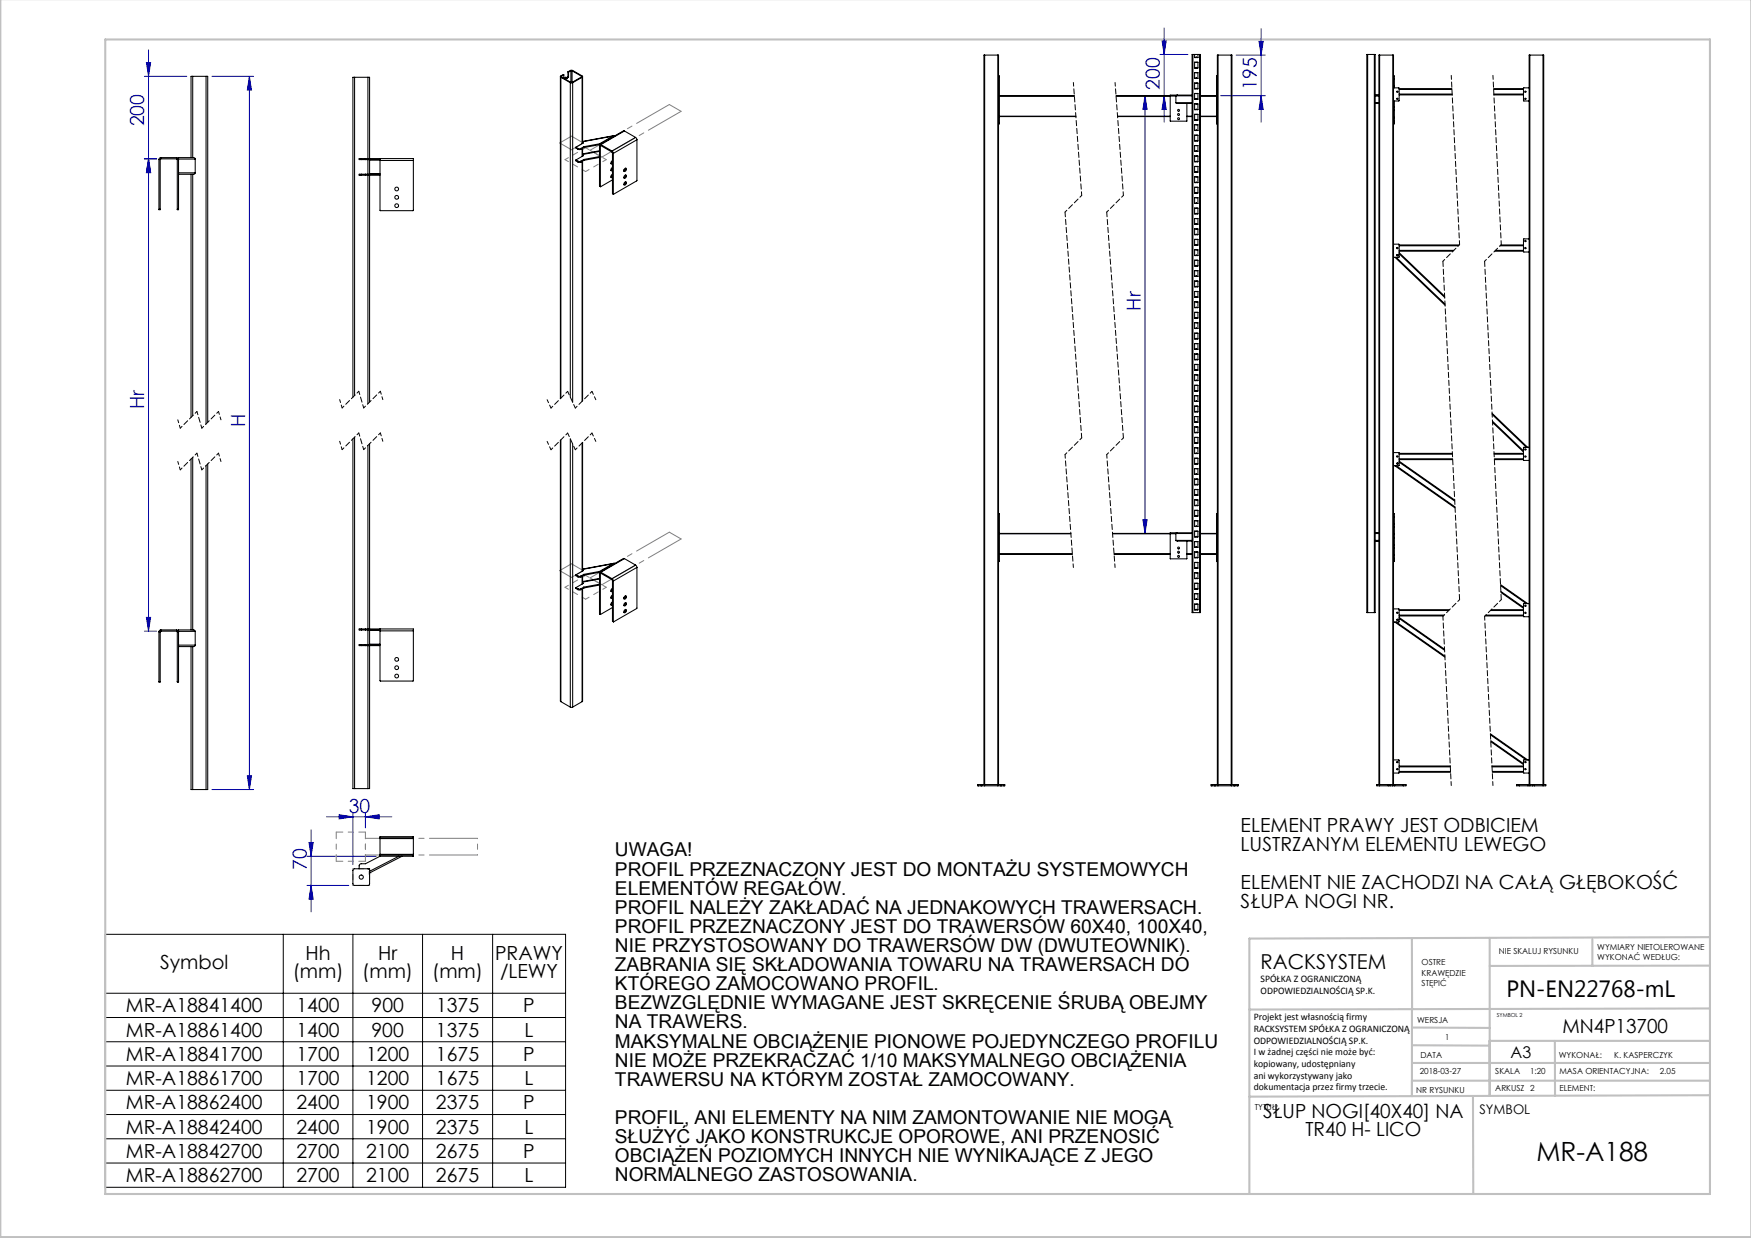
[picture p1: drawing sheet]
<svg xmlns="http://www.w3.org/2000/svg" width="420mm" height="297mm" viewBox="0 0 420 297" stroke-linecap="round" stroke-linejoin="round" font-family="sans-serif">
<path d="M88.3 209.1l.7 .7M88.3 209.8l.7-.7M88.6 209.9v-1M89.1 209.4h-1" fill="none" stroke="#c0c0c0" stroke-width=".24" stroke-dasharray="1.3 .6" stroke-dashoffset=".5" stroke-linecap="butt"/>
<g fill="none" stroke="#00f" stroke-width=".24">
<path d="M34.6 18.3h10.2M35.1 15h1l-.5 3.3zM35.6 12v139.4M50.8 18.3h10M59.8 18.3v171.1M59.8 18.3l.5 3.3h-1zM278.2 13.1h6.7M278.7 9.8h1l-.5 3.3zM279.2 6.7v22.6M296.5 13.2h7M302 9.9h1l-.5 3.3zM302.5 6.9v22.4"/>
<path d="M34.6 38.1h3M35.6 38.1l.5 3.3h-1zM274.6 23l.6 3.3h-1.1zM274.6 23v105M279.2 23l.5 3.3h-1zM292.8 23h10.7M302.5 23l.5 3.3h-1zM274.1 124.7h1.1l-.6 3.3zM34.6 151.4h3M35.1 148.1h1l-.5 3.3zM50.8 189.4h10M59.3 186.1h1l-.5 3.3z"/>
<path d="M74.6 199.1v19.7M78.3 196h15.7M81.3 195.5l3.4 .5-3.4 .5zM84.7 195v12.4M87.7 196l3.3-.5v1zM87.7 195v3.6M73.6 205.4h16.7M73.6 212.4h10M74.1 202.1h1l-.5 3.3zM74.6 212.4l.5 3.3h-1z"/>
</g>
<g fill="none" stroke="#000" stroke-width=".24">
<path d="M25.2 224.1h110.5v60.7h-110.5zM25.2 238.3h110.5M67.9 224.1v60.7M84.6 224.1v60.7M101.4 224.1v60.7M118.2 224.1v60.7M25.2 244.1h110.5M25.2 249.9h110.5M25.2 255.7h110.5M25.2 261.6h110.5M25.2 267.4h110.5M25.2 273.2h110.5"/>
<path d="M25.2 279h110.5"/>
</g>
<g fill="none" stroke="#000" stroke-width=".24" stroke-dasharray="1.3 .6" stroke-dashoffset=".5">
<path d="M82.1 97.9l-.6-2M87.2 97.9l-1.1-4M91.8 95.9l-.6-2M132.2 97.9l-1-2M142.9 95.9l-.9-2M43.2 112.7l-.6-2M43.2 102.7l-.6-2M48.4 112.7l-1.2-4M48.4 102.7l-1.2-4M53 110.7l-.6-2M53 100.7l-.6-2M82.1 107.9l-.6-2"/>
<path d="M87.2 107.9l-1.1-4M91.8 105.9l-.6-2M132.2 107.9l-1-2M142.9 105.9l-.9-2"/>
</g>
<g fill="none" stroke="#000" stroke-width=".24" stroke-dasharray="1.3 .6" stroke-dashoffset=".7">
<path d="M259.5 46.9l-4 4M269.5 46.9l-4 4M350.1 58.7l-4 4M360.1 58.7l-4 4M47.2 98.7l-4 4M52.4 98.7l-4 4M86.1 93.9l-4 4M91.2 93.9l-4 4M136.2 93.9l-4 4M142 93.9l-4 4M47.2 108.7l-4 4M52.4 108.7l-4 4"/>
<path d="M86.1 103.9l-4 4M91.2 103.9l-4 4M136.2 103.9l-4 4M142 103.9l-4 4M259.5 105.1l-4 4M269.5 105.1l-4 4M350.1 143.9l-4 4M360.1 143.9l-4 4"/>
</g>
<path d="M348.1 18.1l2 40.6M358.1 18.1l2 40.6M138 97.9l-1.8-4M138 107.9l-1.8-4M346.1 147.9l2 40.5M356.1 147.9l2 40.5" fill="none" stroke="#000" stroke-width=".24" stroke-dasharray="1.3 .6" stroke-dashoffset=".3"/>
<path d="M257.5 19.8l2 27.1M267.5 19.8l2 27.1M255.5 109.1l2 27M265.5 109.1l2 27" fill="none" stroke="#000" stroke-width=".24" stroke-dasharray="1.3 .6" stroke-dashoffset=".4"/>
<path d="M255.5 50.9l4 54.2M265.5 50.9l4 54.2" fill="none" stroke="#000" stroke-width=".24" stroke-dasharray="1.3 .6" stroke-dashoffset=".1"/>
<path d="M346.1 62.7l4 81.2M356.1 62.7l4 81.2" fill="none" stroke="#000" stroke-width=".24" stroke-dasharray="1.3 .6"/>
<path d="M134.2 34.3l2.9-1.6M134.2 34.3l2.9 1.6M137.1 35.9l2.8-1.6M137.1 32.7l2.8 1.6M141.5 36.1l2.9 1.6M160.5 25.1l2.9 1.6M134.2 136.9l2.9-1.6M134.2 136.9l2.9 1.6M137.1 138.5l2.8-1.6M137.1 135.3l2.8 1.6M141.5 138.6l2.9 1.7M160.5 127.7l2.9 1.6" fill="none" stroke="#808080" stroke-width=".24" stroke-dasharray="15.2 1.3 1.3 1.3"/>
<path d="M135.5 38.3l5-2.9M135.5 38.3l5 2.9M140.5 35.4l4.9 2.9M140.5 41.2l4.9-2.9M140.5 138l4.9 2.9M135.5 140.9l5-2.9M135.5 140.9l5 2.8M140.5 143.7l4.9-2.8" fill="none" stroke="#808080" stroke-width=".24" stroke-dasharray="15.2 1.3 1.3 1.3" stroke-dashoffset="14.3"/>
<path d="M141.5 36.1l19-11M144.4 37.7l19-11M141.5 138.6l19-10.9M144.4 140.3l19-11" fill="none" stroke="#808080" stroke-width=".24" stroke-dasharray="15.2 1.3 1.3 1.3" stroke-dashoffset="6.2"/>
<g fill="none" stroke="#c0c0c0" stroke-width=".5">
<path d="M.1 -.1v296.9h419.9M25.2 9.5h385v276.9h-385zM338.7 225.2v37.8M357.3 225v37.9v-13.2M382 225.4v6.3M410.1 224.8l-110.4 .4v61.2M410.1 231.7h-52.8M338.7 259.3h71.5M338.7 255h71.5M338.7 250.8l18.6 .1M338.7 246.5l18.6 .1M357.3 249.7h52.9"/>
<path d="M373 249.7v13.2M410.1 241.9l-110.4 .3M353.3 262.9l.1 23.5M410.2 262.7l-110.5 .4"/>
</g>
<path d="M84.7 212.4h4M84.7 212.4v-4M84.7 208.4h4M87.7 205.1v-4M88.6 212.4v-4M114.5 205.1v-4" fill="none" stroke="#808080" stroke-width=".24" stroke-dasharray="15.2 1.3 1.3 1.3" stroke-dashoffset="15.1"/>
<path d="M80.7 199.6h7M80.7 206.6h7M80.7 206.6v-7M87.7 206.6v-7" fill="none" stroke="#808080" stroke-width=".24" stroke-dasharray="15.2 1.3 1.3 1.3" stroke-dashoffset="13.6"/>
<path d="M87.7 205.1h26.8M87.7 201.1h26.8" fill="none" stroke="#808080" stroke-width=".24" stroke-dasharray="15.2 1.3 1.3 1.3" stroke-dashoffset="3.7"/>
<g fill="#00f">
<path d="M81.3 195.5l3.4 .5-3.4 .5zM87.7 196l3.3-.5v1z"/>
<path d="M35.6 38.1l.5 3.3h-1zM35.1 15h1l-.5 3.3zM279.2 23l.5 3.3h-1zM278.7 9.8h1l-.5 3.3z"/>
<path d="M35.1 148.1h1l-.5 3.3zM35.6 38.1l.5 3.3h-1z"/>
<path d="M74.1 202.1h1l-.5 3.3zM74.6 212.4l.5 3.3h-1zM59.8 18.3l.5 3.3h-1zM59.3 186.1h1l-.5 3.3zM302 9.9h1l-.5 3.3zM302.5 23l.5 3.3h-1zM274.6 23l.6 3.3h-1.1zM274.1 124.7h1.1l-.6 3.3z"/>
</g>
<g fill="none" stroke="#000" stroke-width=".25">
<path d="M46.2 18.3h-.4v19.5M46.2 18.3h3.2M46.2 18.3v19.5M49.4 18.3h.4v83M49.4 18.3v83.4M85 18.5h-.4v76.8M85 18.5v76.4M85 18.5h3.2M88.2 18.5h.4v19.5M88.2 18.5v19.5M134.4 18.4v77.2M134.5 18.5l2.3 1.3"/>
<path d="M134.5 18.5v77M134.7 18.3v.2M134.7 18.5l2.2 1.3M135.2 18l-.1-.1-.6 .3v.3M135.2 18l-.5 .3M135.2 18v.8M135.5 18.9h.1M135.6 18.7l-.1 .2M135.6 18.7l.1 .1M135.6 18.7h.1M135.6 19h.1M135.7 18.8l-.1 .2"/>
<path d="M135.7 18.8h.1M135.9 18.6l-.2-.1-.1 .2M135.9 18.7l-.2 .1M135.9 18.7h.1M136.2 18.5l.1 .1M136.2 18.5l-.3 .1M136.2 17.2l.7-.3h.4l2.4 1.3-.1 .3M136.2 18.4v.1M136.2 17.2l.2 .1M136.2 18.4l.2 .1M136.2 17.2v1.2M136.3 18.6l-.3 .1"/>
<path d="M136.4 18.5l-.1 .1M136.4 17.3v1.2M136.8 19.8h.6M136.8 19.8v75.5M136.9 19.8h.3M136.9 17h.3M136.9 17l-.5 .3M136.9 17v2.8M137.2 17l2.3 1.3M137.2 17v2.8M137.4 19.8v76.7M139.5 18.3v.2"/>
<path d="M139.5 18.5l-2.3 1.3M139.6 18.5l-2.2 1.3M139.6 18.5v16M139.7 18.4v16M236.2 13.2h-.2v175M236.2 13.2h3.1M236.2 13.2v175M239.3 13.2h.2v175M239.3 13.2v175M239.5 18.2h.2v.2M239.5 18.4h.2M239.7 18.4v11.2"/>
<path d="M286.1 13.1h-.2v133.9h.2M286.1 13.1v133.9M286.1 13.1h1.6M286.5 13.1v.7l.4-.1M286.9 13.7h.1M286.9 18.7h.1M286.9 18.7l-.4 .1v-1.4h.8v1.4l-.3-.1M286.9 16.2h.1M286.9 16.2l-.4 .1v-1.4h.8v1.4l-.3-.1M287 13.7h.1M287 16.2h.1M287 18.7h.1"/>
<path d="M287.3 13.1v.7l-.3-.1M287.7 13.1h.2v133.9h-.2M287.7 13.1v133.9M291.8 18.4v11.2M291.8 18.4h.2M292 18.2h-.2v.2M292.2 13.2h-.2v175M292.2 13.2l-.1 175.3M292.2 13.2h3.1M295.3 13.2h.2v175M295.3 13.2v175.3M328 13.1h-.2v133.9h.2"/>
<path d="M328 13.1h1.7M328 13.1v133.9M329.7 13.1h.2v133.9h-.2M329.7 13.1v133.9M330.9 13.2h-.1v175M330.9 13.2h3.2M330.9 13.2v175M334.1 13.2h.2v175M334.1 13.2v175.3M334.3 18.2h.2v2.9M334.3 19h.2h-.2M367 13.2h-.2v175"/>
<path d="M367 13.2h3.1M367 13.2v175M370.1 13.2h.2v175M370.1 13.2v175.3M38.1 38.3h.3M38.1 38.3v11.9M38.4 38.3v11.9M38.6 37.8l-.3 .1-.2 .4M38.6 38.1l-.2 .2M38.6 37.8v.3M38.6 37.8h3.8M38.6 38.1h3.8"/>
<path d="M42.4 37.8l.4 .3v.2h-.3M42.4 38.1l.1 .2M42.4 37.8v.3M42.5 38.3v11.9M42.8 38.2h4M42.8 37.8l-.1 .2M42.8 37.8h3.7l.3 .4M42.8 37.8v.4M42.8 38.2v12M46.8 38.2v3.3M86.7 38h12.5v.5M86.7 38h-.6v.3h.6"/>
<path d="M86.7 38.3h4.5M86.7 38v.3M87.6 38v.3M88.2 38.3v3.5M88.6 38.3v3.5M88.6 38.4h2.6M91.2 38.5v12h7.9l.1-12M91.2 38v.5M91.2 38.5h8M138.1 35.3l.5 .3M138.1 35.3v.2l.5 .3M138.1 38.4v.2l.5 .3"/>
<path d="M138.1 38.4l.5 .3M138.6 35.6h.7M138.6 35.8h.7M138.6 38.7h.7M138.6 38.9h.7M138.6 35.6v.2M138.6 38.7v.2M139.3 35.6v.2M139.3 38.7v.2M139.6 35.6v1.9M139.6 38.7v57.6M139.7 35.6v1.9"/>
<path d="M139.7 38.6v57.5M139.7 34.2l.2 .1-1.8 1M139.7 37.3l.2 .1-1.8 1M140 35.2l-.7 .4M140 35.2v.2M140 38.3v.2M140 35.4l-.7 .4M140 38.3l-.7 .4M140 38.5l-.7 .4M143.8 34.9l.2 .1M143.8 34.5v.2M143.8 34.9v9.7"/>
<path d="M143.8 34.5l-3.8 .7M143.8 34.7l-3.8 .7M143.8 37.6l-3.8 .7M143.8 37.8l-3.8 .7M143.8 36.2l-4.1 .7M143.8 36.3l-4.1 .8M144 35v9.8l2.9-1.6M144.1 34.7h-.2l-.1 .2M144.1 34.9l-.1 .1M144.1 34.7l2.7 1.5M144.1 34.9l2.7 1.6M144.1 34.7v.2"/>
<path d="M146.8 36.2l.3 .6M146.8 36.5l.1 .2M146.8 36.2v.3M146.9 38.6l-.2 .1a.32 .32 0 0 0-.2 .4 .32 .32 0 0 0 .4 .2M146.9 38.8l-.4 .4M146.9 36.7l.2 .1M146.9 36.7v9.7M147 32.9h-.1M147 32.7l-3.2 1.8M147 32.7v.2M147 32.7l-7.3 1.3M147 32.9h.1"/>
<path d="M147.3 32.5l-7.6 1.4M147.5 32.6l-.5 .1M149.8 31.4h-.3l-5.7 3.3M149.8 31.4l2.7 1.6M149.8 31.4l-5.7 3.3M152.5 33l.3 .5M152.5 33l-5.7 3.2M152.8 33.5v9.8l-5.6 3.3-.1-9.8M152.8 33.5l-5.7 3.3M239.5 29.6h.2M239.7 29.6v.1h-.2M239.7 23h18"/>
<path d="M239.7 28h18.4M239.7 23.1h18M239.7 27.9h18.4M267.7 23h13M267.7 23.1h13M268.1 27.9h12.6M268.1 28h12.6M280.7 23v6.1h4v-4.3M280.7 23h1.3M282 24.6l.4 .2h3.5M282 24.6h3.9M282 23v1.6"/>
<path d="M282 23h3.9M282.4 22.8l-.4 .2M284.7 28h1.2M284.7 27.9h1.2M285.9 22.8h-5.2v.2M286.9 38.7h.1M286.9 38.7l-.4 .1v-1.4h.8v1.4l-.3-.1M286.9 36.2h.1M286.9 36.2l-.4 .1v-1.4h.8v1.4l-.3-.1M286.9 33.7h.1M286.9 33.7l-.4 .1v-1.4h.8v1.4l-.3-.1M286.9 31.2h.1"/>
<path d="M286.9 31.2l-.4 .1v-1.4h.8v1.4l-.3-.1M286.9 28.7h.1M286.9 28.7l-.4 .1v-1.4h.8v1.4l-.3-.1M286.9 26.2h.1M286.9 26.2l-.4 .1v-1.4h.8v1.4l-.3-.1M286.9 23.7h.1M286.9 23.7l-.4 .1v-1.4h.8v1.4l-.3-.1M286.9 21.2h.1M286.9 21.2l-.4 .1v-1.4h.8v1.4l-.3-.1M287 21.2h.1M287 23.7h.1M287 26.2h.1"/>
<path d="M287 28.7h.1M287 31.2h.1M287 33.7h.1M287 36.2h.1M287 38.7h.1M287.9 23h3.9M287.9 28h3.9M287.9 23.1h3.9M287.9 27.9h3.9M291.8 29.6v.1h.2M291.8 29.6h.2M329.9 22.8h.3"/>
<path d="M329.9 24.6h.9M329.9 22.9l.9 .1M329.9 24.8h.3M329.9 24.7h.3M330.2 24.8h.2M330.2 24.7h.2M330.2 22.8h.2M330.2 22.8v.1l.2-.1M330.2 24.7v.1M330.4 22.8h.4M330.4 24.8h.4M330.4 24.7h.4"/>
<path d="M330.4 24.7v.1M334.3 21.1l1.3 .1v3h-1.3M334.3 24.2h.1M334.3 26.5h.2h-.2M334.3 25.7h.2h-.2M334.3 20.7h.2zM334.3 29h.2h-.2M334.3 28.2h.2h-.2M334.3 29.6h.2M334.5 20.7h.1M334.5 29.6v.1h-.2M334.5 24.2v5.4"/>
<path d="M335.6 21.3h12.7M335.6 22.8h12.7M335.6 21.5h12.7M335.6 22.6h12.7M358.3 21.3h7.1M358.3 21.5h7.1M358.3 22.6h7.1M358.3 22.8h7.1M366.8 21.1l-1.4 .1v3h1.4M38.1 50.2h.3M42.5 50.2h.3M42.8 41.5h4"/>
<path d="M45.8 41.8v58.3M46.2 41.8v57.9M46.8 41.5l-.3 .3h-3.7M86.7 41.8h-.6v.2h.6M86.7 42h4.5M86.7 41.8h4.5M86.7 41.8v.2M87.6 41.8v.2M88.2 42v54.9M88.6 42v54.5M88.6 41.7h2.6M143.8 44.6v.1"/>
<path d="M143.8 44.6l.2 .2M146.9 41.8l-.2 .1a.33 .33 0 0 0-.2 .4 .33 .33 0 0 0 .4 .2M146.9 40.2l-.2 .1a.32 .32 0 0 0-.2 .4 .32 .32 0 0 0 .4 .2M146.9 46.4v.1M146.9 40.5l-.4 .4M146.9 42.1l-.4 .4M146.9 46.4l.2 .2M149.7 40.7v.3M149.8 43.8a.29 .29 0 0 1 .5-.1 .29 .29 0 0 1-.1 .5 .3 .3 0 0 1-.5 .2 .3 .3 0 0 1 0-.5zM149.8 42.1a.29 .29 0 0 1 .5 0 .29 .29 0 0 1-.1 .4 .3 .3 0 0 1-.5 .2 .3 .3 0 0 1 0-.5zM149.8 40.5a.29 .29 0 0 1 .5 0 .29 .29 0 0 1-.1 .4 .3 .3 0 0 1-.5 .2 .3 .3 0 0 1 0-.5zM150 40.3l-.1 .5-.3 .2"/>
<path d="M150 42l-.1 .4-.3 .3M150 43.6l-.1 .5-.3 .2M286.5 42.4h.8v1.4l-.4-.1-.4 .1zM286.9 58.7h.1M286.9 58.7l-.4 .1v-1.4h.8v1.4l-.3-.1M286.9 56.2h.1M286.9 56.2l-.4 .1v-1.4h.8v1.4l-.3-.1M286.9 53.7h.1M286.9 53.7l-.4 .1v-1.4h.8v1.4l-.3-.1M286.9 51.2h.1M286.9 51.2l-.4 .1v-1.4h.8v1.4l-.3-.1M286.9 48.7h.1"/>
<path d="M286.9 48.7l-.4 .1v-1.4h.8v1.4l-.3-.1M286.9 46.2h.1M286.9 46.2l-.4 .1v-1.4h.8v1.4l-.3-.1M286.9 41.2h.1M286.9 41.2l-.4 .1v-1.4h.8v1.4l-.3-.1M287 41.2h.1M287 46.2h.1M287 48.7h.1M287 51.2h.1M287 53.7h.1M287 56.2h.1M287 58.7h.1"/>
<path d="M334.3 58.6l1.3 .1v3h-1.3M335.6 58.8h14.4M335.6 59h14.2M359.8 59h5.6M360 58.8h5.4M366.8 57.3l-1.4 .1v3l1.4 .1M286.5 74.9h.8v1.4l-.4-.1-.4 .1zM286.9 78.7h.1M286.9 78.7l-.4 .1v-1.4h.8v1.4l-.3-.1M286.9 73.7h.1M286.9 73.7l-.4 .1v-1.4h.8v1.4l-.3-.1M286.9 71.2h.1"/>
<path d="M286.9 71.2l-.4 .1v-1.4h.8v1.4l-.3-.1M286.9 68.7h.1M286.9 68.7l-.4 .1v-1.4h.8v1.4l-.3-.1M286.9 66.2h.1M286.9 66.2l-.4 .1v-1.4h.8v1.4l-.3-.1M286.9 63.7h.1M286.9 63.7l-.4 .1v-1.4h.8v1.4l-.3-.1M286.9 61.2h.1M286.9 61.2l-.4 .1v-1.4h.8v1.4l-.3-.1M287 61.2h.1M287 63.7h.1M287 66.2h.1"/>
<path d="M287 68.7h.1M287 71.2h.1M287 73.7h.1M287 78.7h.1M334.3 61.7h.1M334.6 61.7l12 11.5M334.9 61.7l11.7 11.2M335.3 61.1l-.1 .3M335.6 60.3h12.9M335.6 60.1h13.1M335.6 60.6l10.9 10.5M335.6 60.9l10.9 10.4"/>
<path d="M358.5 60.3h6.9M358.7 60.1h6.7M286.9 98.7h.1M286.9 98.7l-.4 .1v-1.4h.8v1.4l-.3-.1M286.9 96.2h.1M286.9 96.2l-.4 .1v-1.4h.8v1.4l-.3-.1M286.9 93.7h.1M286.9 93.7l-.4 .1v-1.4h.8v1.4l-.3-.1M286.9 91.2h.1M286.9 91.2l-.4 .1v-1.4h.8v1.4l-.3-.1M286.9 88.7h.1M286.9 88.7l-.4 .1v-1.4h.8v1.4l-.3-.1"/>
<path d="M286.9 86.2h.1M286.9 86.2l-.4 .1v-1.4h.8v1.4l-.3-.1M286.9 83.7h.1M286.9 83.7l-.4 .1v-1.4h.8v1.4l-.3-.1M286.9 81.2h.1M286.9 81.2l-.4 .1v-1.4h.8v1.4l-.3-.1M287 81.2h.1M287 83.7h.1M287 86.2h.1M287 88.7h.1M287 91.2h.1M287 93.7h.1"/>
<path d="M287 96.2h.1M287 98.7h.1M357.9 99.2l8.5 8.1M357.9 99.4l8.2 7.9M45.8 110.1v41M46.2 109.7v41.4M49.4 111.7v77.7M49.8 111.3v78.1h-.4M84.6 105.3v83.9h.4M85 104.9v84.3M88.2 106.9v44M88.6 106.5v44.4"/>
<path d="M134.4 105.6l.1 62.7M134.5 105.5v62.8M136.8 105.3v64.3M137.4 106.5v63.1M139.6 106.3v30.8M139.7 106.1v30.9M286.5 114.9h.8v1.4l-.4-.1-.4 .1zM286.9 118.7h.1M286.9 118.7l-.4 .1v-1.4h.8v1.4l-.3-.1M286.9 113.7h.1M286.9 113.7l-.4 .1v-1.4h.8v1.4l-.3-.1M286.9 111.2h.1"/>
<path d="M286.9 111.2l-.4 .1v-1.4h.8v1.4l-.3-.1M286.9 108.7h.1M286.9 108.7l-.4 .1v-1.4h.8v1.4l-.3-.1M286.9 106.2h.1M286.9 106.2l-.4 .1v-1.4h.8v1.4l-.3-.1M286.9 103.7h.1M286.9 103.7l-.4 .1v-1.4h.8v1.4l-.3-.1M286.9 101.2h.1M286.9 101.2l-.4 .1v-1.4h.8v1.4l-.3-.1M287 101.2h.1M287 103.7h.1M287 106.2h.1"/>
<path d="M287 108.7h.1M287 111.2h.1M287 113.7h.1M287 118.7h.1M334.3 108.6l1.3 .1v3h-1.3M334.3 111.7h.1M334.5 111.7l14.5 10.2M334.9 111.7l14.1 9.9M335.2 111.1v.3M335.6 110.3h12.8M335.6 108.8h12.8M335.6 110.1h12.8"/>
<path d="M335.6 109h12.8M335.6 110.6l13.3 9.4M335.6 110.9l13.3 9.3M358 101l7.4 7.2M358 101.3l7.4 7.1M358.4 108.8h7M358.4 109h7M358.4 110.1h7M358.4 110.3h7M366.8 107.3l-1.4 .1v3l1.4 .1M138.1 137.9v.2l.5 .3M138.1 137.9l.5 .3"/>
<path d="M138.6 138.2h.7M138.6 138.4h.7M138.6 138.2v.2M139.3 138.2v.2M139.6 138.2v1.9M139.7 138.2v1.8M139.7 136.8l.2 .1-1.8 1M139.7 139.9l.2 .1-1.8 1M140 137.8v.2M140 137.8l-.7 .4M140 138l-.7 .4M143.8 137.1v.2"/>
<path d="M143.8 137.5v9.7M143.8 137.5l.2 .1M143.8 137.1l-3.8 .7M143.8 137.3l-3.8 .7M143.8 138.8l-4.1 .7M143.8 138.9l-4.1 .8M144 137.6v9.8l2.9-1.6M144.1 137.3h-.2l-.1 .2M144.1 137.5l-.1 .1M144.1 137.3v.2M144.1 137.3l2.7 1.5M144.1 137.5l2.7 1.6"/>
<path d="M146.8 138.8l.3 .6M146.8 139.1l.1 .2M146.8 138.8v.3M146.9 139.3v9.7M146.9 139.3l.2 .1M147 135.5h-.1M147 135.3v.2M147 135.3l-3.2 1.8M147 135.3l-7.3 1.3M147 135.4v.1M147.3 135.1l-7.6 1.4M147.5 135.2l-.5 .1"/>
<path d="M149.8 134h-.3l-5.7 3.3M149.8 134l2.7 1.6M149.8 134l-5.7 3.3M152.5 135.6l.3 .5M152.5 135.6l-5.7 3.2M152.8 136.1v9.8l-5.6 3.3-.1-9.8M152.8 136.1l-5.7 3.3M239.5 123.2h.2v.2M239.5 134.6h.2M239.5 123.4h.2M239.7 134.6v.1h-.2M239.7 128h17.2"/>
<path d="M239.7 133h17.5M239.7 132.9h17.5M239.7 128.1h17.2M239.7 123.4v11.2M266.9 128h13.8M266.9 128.1h13.8M267.2 132.9h13.5M267.2 133h13.5M280.7 128v6.1h4v-4.3M280.7 128h1.3M282 129.6l.4 .2h3.5M282 128v1.6"/>
<path d="M282 128h3.9M282 129.6h3.9M282.4 127.8l-.4 .2M284.7 133h1.2M284.7 132.9h1.2M285.9 127.8h-5.2v.2M286.9 138.7h.1M286.9 138.7l-.4 .1v-1.4h.8v1.4l-.3-.1M286.9 136.2h.1M286.9 136.2l-.4 .1v-1.4h.8v1.4l-.3-.1M286.9 133.7h.1M286.9 133.7l-.4 .1v-1.4h.8v1.4l-.3-.1"/>
<path d="M286.9 131.2h.1M286.9 131.2l-.4 .1v-1.4h.8v1.4l-.3-.1M286.9 128.7h.1M286.9 128.7l-.4 .1v-1.4h.8v1.4l-.3-.1M286.9 126.2h.1M286.9 126.2l-.4 .1v-1.4h.8v1.4l-.3-.1M286.9 123.7h.1M286.9 123.7l-.4 .1v-1.4h.8v1.4l-.3-.1M286.9 121.2h.1M286.9 121.2l-.4 .1v-1.4h.8v1.4l-.3-.1M287 121.2h.1M287 123.7h.1"/>
<path d="M287 126.2h.1M287 128.7h.1M287 131.2h.1M287 133.7h.1M287 136.2h.1M287 138.7h.1M287.9 128h3.9M287.9 133h3.9M287.9 132.9h3.9M287.9 128.1h3.9M291.8 134.6v.1h.2M291.8 123.4v11.2"/>
<path d="M291.8 134.6h.2M291.8 123.4h.2M292 123.2h-.2v.2M329.9 127.8h.3M329.9 127.9l.9 .1M329.9 129.6h.9M329.9 129.8h.3M329.9 129.7h.3M330.2 129.8h.2M330.2 129.7h.2M330.2 127.8h.2M330.2 127.8v.1l.2-.1"/>
<path d="M330.2 129.7v.1M330.4 127.8h.4M330.4 129.8h.4M330.4 129.7v.1M330.4 129.7h.4M334.3 134h.2h-.2M334.3 133.2h.2h-.2M334.3 128.2h.2h-.2M334.3 129h.2h-.2M334.3 124h.2h-.2M334.3 123.2h.2v11.4M334.3 131.5h.2h-.2"/>
<path d="M334.3 130.7h.2h-.2M334.3 125.7h.2zM334.3 126.5h.2h-.2M334.3 134.6h.2M334.5 125.7h.1M334.5 134.6v.1h-.2M38.1 151.6v11.9M38.1 151.6h.3M38.4 151.6v11.9M38.6 151.1l-.3 .2-.2 .3M38.6 151.4l-.2 .2M38.6 151.1h3.8"/>
<path d="M38.6 151.1v.3M38.6 151.4h3.8M42.4 151.4l.1 .2M42.4 151.1l.4 .3v.2h-.3M42.4 151.1v.3M42.5 151.6v11.9M42.8 151.5h4M42.8 151.1l-.1 .2M42.8 151.1h3.7l.3 .4M42.8 151.1v.4M42.8 151.5v12M42.8 154.8h4"/>
<path d="M45.8 155.1v34.3h.4M46.2 155.1v34.3M46.8 154.8l-.3 .3h-3.7M46.8 151.5v3.3M86.7 150.9h12.5v.4M86.7 154.6h-.6v.3h.6M86.7 150.9h-.6v.2h.6M86.7 150.9v.2M86.7 154.6v.3M86.7 151.1h4.5M86.7 154.9h4.5M86.7 154.6h4.5"/>
<path d="M87.6 150.9v.2M87.6 154.6v.3M88.2 151.1v3.5M88.2 154.9v34.3M88.6 154.9v34.3h-.4M88.6 151.1v3.5M88.6 151.2h2.6M88.6 154.5h2.6M91.2 151.3v12.1l7.9-.1 .1-12M91.2 150.9v.4M91.2 151.3h8M138.1 141v.2l.5 .3"/>
<path d="M138.1 141l.5 .3M138.6 141.3h.7M138.6 141.5h.7M138.6 141.3v.2M139.3 141.3v.2M139.6 141.3v27M139.7 141.2l-.1 27.1M140 140.9v.2M140 140.9l-.7 .4M140 141.1l-.7 .4M143.8 147.2v.1M143.8 147.2l.2 .2"/>
<path d="M143.8 140.2l-3.8 .7M143.8 140.4l-3.8 .7M146.9 144.4l-.2 .1a.33 .33 0 0 0-.2 .4 .33 .33 0 0 0 .4 .2M146.9 142.8l-.2 .1a.32 .32 0 0 0-.2 .4 .32 .32 0 0 0 .4 .2M146.9 141.1l-.2 .1a.32 .32 0 0 0-.2 .5 .32 .32 0 0 0 .4 .2M146.9 149v.1M146.9 141.4l-.4 .4M146.9 143.1l-.4 .4M146.9 144.7l-.4 .4M146.9 149l.2 .2M149.7 143.3v.3M149.8 146.4a.29 .29 0 0 1 .5-.1 .29 .29 0 0 1-.1 .5 .3 .3 0 0 1-.5 .2 .3 .3 0 0 1 0-.5z"/>
<path d="M149.8 144.7a.29 .29 0 0 1 .5 0 .29 .29 0 0 1-.1 .4 .3 .3 0 0 1-.5 .2 .3 .3 0 0 1 0-.5zM149.8 143.1a.29 .29 0 0 1 .5-.1 .29 .29 0 0 1-.1 .5 .3 .3 0 0 1-.5 .2 .3 .3 0 0 1 0-.5zM150 142.9l-.1 .5-.3 .2M150 144.6l-.1 .4-.3 .3M150 146.2l-.1 .4-.3 .3M286.1 147h1.6M286.9 146.2h.1M286.9 146.2l-.4 .1v-1.4h.8v1.4l-.3-.1M286.9 143.7h.1M286.9 143.7l-.4 .1v-1.4h.8v1.4l-.3-.1M286.9 141.2h.1M286.9 141.2l-.4 .1v-1.4h.8v1.4l-.3-.1"/>
<path d="M287 141.2h.1M287 143.7h.1M287 146.2h.1M328 147h1.7M334.3 146.1l1.3 .1v3h-1.3M334.5 149.2l12.1 8.5M334.9 149.2l11.7 8.2M335.2 148.6v.3M335.6 146.3h12.1M335.6 147.8h10.6M335.6 146.5h11.9M335.6 147.6h10.8"/>
<path d="M335.6 148.1l10.9 7.7M335.6 148.4l10.9 7.6M356.2 147.8h9.2M356.4 147.6h9M357.5 146.5h7.9M357.7 146.3h7.7M359.9 140.2l6.5 4.6M359.9 140.5l6.2 4.3M360 141.9l5.4 3.8M360 142.1l5.4 3.8M366.8 144.8l-1.4 .1v3l1.4 .1M38.1 163.5h.3"/>
<path d="M42.5 163.5h.3M134.5 168.3l2.3 1.3M136.8 169.6h.6M139.6 168.3l-2.2 1.3M357.5 176l8.9 6.3M357.5 176.3l8.6 6M357.6 177.7l7.8 5.5M357.6 177.9l7.8 5.5M46.2 189.4h3.2M85 189.2h3.2M234.7 188.2h-.2v.3h.2M234.7 188.2h.6"/>
<path d="M234.7 188.5h.6M234.7 188.2v.3M235.3 188.2h.2M235.3 188.5h.2M235.3 188.2v.3M235.5 188.2h.7M235.5 188.5h.7M235.5 188.2v.3M236.2 188.2h3.2M236.2 188.5h3.2M236.2 188.2v.3M239.4 188.2h.6"/>
<path d="M239.4 188.5h.6M239.4 188.2v.3M240 188.2h.2M240 188.5h.2M240 188.2v.3M240.2 188.2h.6M240.2 188.5h.6M240.2 188.2v.3M240.8 188.2h.2v.3h-.2M240.8 188.2v.3M290.7 188.2h-.2v.3h.2M290.7 188.2h.6"/>
<path d="M290.7 188.5h.6M290.7 188.2v.3M291.3 188.2h.2M291.3 188.5h.2M291.3 188.2v.3M291.5 188.2h4.5M291.5 188.5h.6M291.5 188.2v.3M292.1 188.5h3.2M295.3 188.5h.7M296 188.2h.2M296 188.5h.2"/>
<path d="M296 188.2v.3M296.2 188.2h.6M296.2 188.5h.6M296.2 188.2v.3M296.8 188.2h.2v.3h-.2M296.8 188.2v.3M330.9 188.2h-.6v.3h.6M330.9 188.2h2.1M330.9 188.5h2.1M330.9 188.2v.3M333 188.2h.4M333 188.5h.4"/>
<path d="M333 188.2v.3M333.4 188.2h1.1M333.4 188.5h.7M333.4 188.2v.3M334.1 188.5h.4M334.3 182.3l1.3 .1v3l-1.3 .1M334.5 188.2h2.1M334.5 188.5h2.1M334.5 188.2v.3M335.6 183.8h12.3M335.6 185.3h12.3M335.6 184h12.3"/>
<path d="M335.6 185.1h12.3M336.6 188.2h.7v.3h-.7M336.6 188.2v.3M357.9 183.8h7.5M357.9 184h7.5M357.9 185.1h7.5M357.9 185.3h7.5M364.4 188.2h-.6v.3h.6M364.4 188.2h2.1M364.4 188.5h2.1M364.4 188.2v.3M366.5 188.5h.5"/>
<path d="M366.5 188.2h.5M366.5 188.2v.3M366.8 182.3l-1.4 .1v3l1.4 .1M367 188.2h.6M367 188.5h.6M367 188.2v.3M367.6 188.5h.5M367.6 188.2h.5M367.6 188.2v.3M368.1 188.2h2.7v.3h-.7M368.1 188.5h2M368.1 188.2v.3"/>
<path d="M84.8 208.5l3.9-.1-.2 3.9h-3.7zM88.3 208.4l.4 .4M91.1 205.4h.2M91.1 205.1h.2M91.1 201h.2M91.1 205v.1M91.1 201v.2M91.1 205.4l-3.4 1.8-1.3 .1-.2 .3v.8M91.1 201.2v3.8M91.1 205.1v.3M91.1 205h8M91.1 201.2h8"/>
<path d="M91.3 200.7l-.2 .3M91.3 205.4h7.8M91.3 200.7v.3M91.3 205.1v.3M91.3 205.1h7.8M91.3 201h7.8M91.3 200.7h7.8M95.7 205.4l-7 3.6M96.4 205.4l-7.7 4M99.1 205.1h.1M99.1 200.7v.3M99.1 201h.1"/>
<path d="M99.1 205.1v.3M99.1 205v.1M99.1 201v.2M99.1 201.2v3.8"/>
<circle cx="282.7" cy="26.5" r=".22"/>
<circle cx="282.7" cy="28.5" r=".22"/>
<circle cx="282.7" cy="27.5" r=".23"/>
<circle cx="335.2" cy="22" r=".16"/>
<circle cx="335.2" cy="23.7" r=".16"/>
<circle cx="365.9" cy="22" r=".16"/>
<circle cx="365.9" cy="23.7" r=".16"/>
<circle cx="95.1" cy="49.3" r=".45"/>
<circle cx="95.1" cy="47.3" r=".45"/>
<circle cx="95.1" cy="45.3" r=".45"/>
<circle cx="335.2" cy="59.5" r=".16"/>
<circle cx="365.9" cy="59.5" r=".16"/>
<circle cx="365.9" cy="57.8" r=".16"/>
<circle cx="335.2" cy="61.2" r=".16"/>
<circle cx="335.2" cy="111.2" r=".16"/>
<circle cx="335.2" cy="109.5" r=".16"/>
<circle cx="365.9" cy="109.5" r=".16"/>
<circle cx="365.9" cy="107.8" r=".16"/>
<circle cx="282.7" cy="133.5" r=".22"/>
<circle cx="282.7" cy="131.5" r=".23"/>
<circle cx="282.7" cy="132.5" r=".23"/>
<circle cx="95.1" cy="158.2" r=".45"/>
<circle cx="335.2" cy="148.7" r=".16"/>
<circle cx="335.2" cy="147" r=".16"/>
<circle cx="365.9" cy="147" r=".16"/>
<circle cx="365.9" cy="145.3" r=".16"/>
<circle cx="95.1" cy="162.2" r=".45"/>
<circle cx="95.1" cy="160.2" r=".45"/>
<circle cx="335.2" cy="182.8" r=".16"/>
<circle cx="335.2" cy="184.5" r=".16"/>
<circle cx="365.9" cy="184.5" r=".16"/>
<circle cx="365.9" cy="182.8" r=".16"/>
<circle cx="86.7" cy="210.4" r=".5"/>
</g>
<text font-size="6.3" x="368.5" y="278.5">MR-A188</text>
<text font-size="5.6" x="361.3" y="239.1">PN-EN22768-mL</text>
<text font-size="4.9" x="302.4" y="232.4">RACKSYSTEM</text>
<g font-size="4.7" fill="#00f">
<text x="278.2" y="21.5" transform="rotate(-90 278.2 21.5)">200</text>
<text x="301.5" y="21.5" transform="rotate(-90 301.5 21.5)">195</text>
<text x="34.6" y="30.3" transform="rotate(-90 34.6 30.3)">200</text>
<text x="273.6" y="74.5" transform="rotate(-90 273.6 74.5)">Hr</text>
<text x="34.6" y="98.1" transform="rotate(-90 34.6 98.1)">Hr</text>
<text x="58.8" y="102.5" transform="rotate(-90 58.8 102.5)">H</text>
<text x="83.7" y="194.9">30</text>
<text x="73.6" y="208.8" transform="rotate(-90 73.6 208.8)">70</text>
</g>
<g font-size="4.7">
<text x="297.6" y="199.6">ELEMENT PRAWY JEST ODBICIEM</text>
<text x="297.6" y="204.2">LUSTRZANYM ELEMENTU LEWEGO</text>
<text x="297.6" y="213.2">ELEMENT NIE ZACHODZI NA CAŁĄ GŁĘBOKOŚĆ</text>
<text x="297.6" y="217.8">SŁUPA NOGI NR.</text>
<text x="38.4" y="232.5">Symbol</text>
<text x="73.3" y="230.2">Hh</text>
<text x="90.7" y="230.2">Hr</text>
<text x="108.2" y="230.2">H</text>
<text x="118.8" y="230.2">PRAWY</text>
<text x="70.2" y="234.7">(mm)</text>
<text x="86.9" y="234.7">(mm)</text>
<text x="103.7" y="234.7">(mm)</text>
<text x="119.9" y="234.7">/LEWY</text>
<text x="30.2" y="242.9">MR-A18841400</text>
<text x="71.1" y="242.9">1400</text>
<text x="89.1" y="242.9">900</text>
<text x="104.6" y="242.9">1375</text>
<text x="125.5" y="242.9">P</text>
<text x="30.2" y="248.7">MR-A18861400</text>
<text x="71.1" y="248.7">1400</text>
<text x="89.1" y="248.7">900</text>
<text x="104.6" y="248.7">1375</text>
<text x="125.8" y="248.7">L</text>
<text x="374.8" y="247.8">MN4P13700</text>
<text x="30.2" y="254.5">MR-A18841700</text>
<text x="71.1" y="254.5">1700</text>
<text x="87.8" y="254.5">1200</text>
<text x="104.6" y="254.5">1675</text>
<text x="125.5" y="254.5">P</text>
<text x="30.2" y="260.3">MR-A18861700</text>
<text x="71.1" y="260.3">1700</text>
<text x="87.8" y="260.3">1200</text>
<text x="104.6" y="260.3">1675</text>
<text x="125.8" y="260.3">L</text>
<text x="30.2" y="266.2">MR-A18862400</text>
<text x="71.1" y="266.2">2400</text>
<text x="87.8" y="266.2">1900</text>
<text x="104.6" y="266.2">2375</text>
<text x="125.5" y="266.2">P</text>
<text x="303" y="268.1">SŁUP NOGI[40X40] NA</text>
<text x="30.2" y="272">MR-A18842400</text>
<text x="71.1" y="272">2400</text>
<text x="87.8" y="272">1900</text>
<text x="104.6" y="272">2375</text>
<text x="125.8" y="272">L</text>
<text x="313.1" y="272.6">TR40 H- LICO</text>
<text x="30.2" y="277.8">MR-A18842700</text>
<text x="71.1" y="277.8">2700</text>
<text x="87.8" y="277.8">2100</text>
<text x="104.6" y="277.8">2675</text>
<text x="125.5" y="277.8">P</text>
<text x="30.2" y="283.6">MR-A18862700</text>
<text x="71.1" y="283.6">2700</text>
<text x="87.8" y="283.6">2100</text>
<text x="104.6" y="283.6">2675</text>
<text x="125.8" y="283.6">L</text>
</g>
<g font-size="4.6">
<text x="147.5" y="205.5">UWAGA!</text>
<text x="147.5" y="210">PROFIL PRZEZNACZONY JEST DO MONTAŻU SYSTEMOWYCH</text>
<text x="147.5" y="214.6">ELEMENTÓW REGAŁÓW.</text>
<text x="147.5" y="219.2">PROFIL NALEŻY ZAKŁADAĆ NA JEDNAKOWYCH TRAWERSACH.</text>
<text x="147.5" y="223.8">PROFIL PRZEZNACZONY JEST DO TRAWERSÓW 60X40, 100X40,</text>
<text x="147.5" y="228.4">NIE PRZYSTOSOWANY DO TRAWERSÓW DW (DWUTEOWNIK).</text>
<text x="147.5" y="233">ZABRANIA SIĘ SKŁADOWANIA TOWARU NA TRAWERSACH DO</text>
<text x="147.5" y="237.6">KTÓREGO ZAMOCOWANO PROFIL.</text>
<text x="147.5" y="242.1">BEZWZGLĘDNIE WYMAGANE JEST SKRĘCENIE ŚRUBĄ OBEJMY</text>
<text x="147.5" y="246.7">NA TRAWERS.</text>
<text x="147.5" y="251.3">MAKSYMALNE OBCIĄŻENIE PIONOWE POJEDYNCZEGO PROFILU</text>
<text x="147.5" y="255.9">NIE MOŻE PRZEKRACZAĆ 1/10 MAKSYMALNEGO OBCIĄŻENIA</text>
<text x="147.5" y="260.5">TRAWERSU NA KTÓRYM ZOSTAŁ ZAMOCOWANY.</text>
<text x="147.5" y="269.7">PROFIL, ANI ELEMENTY NA NIM ZAMONTOWANIE NIE MOGĄ</text>
<text x="147.5" y="274.2">SŁUŻYĆ JAKO KONSTRUKCJE OPOROWE, ANI PRZENOSIĆ</text>
<text x="147.5" y="278.8">OBCIĄŻEŃ POZIOMYCH INNYCH NIE WYNIKAJĄCE Z JEGO</text>
<text x="147.5" y="283.4">NORMALNEGO ZASTOSOWANIA.</text>
</g>
<text font-size="3.9" x="362.3" y="253.8">A3</text>
<text font-size="3.2" x="354.9" y="267.2">SYMBOL</text>
<g font-size="2.4">
<text x="302.4" y="235.6">SPÓŁKA Z OGRANICZONĄ</text>
<text x="302.4" y="238.4">ODPOWIEDZIALNOŚCIĄ SP.K.</text>
<text x="300.7" y="244.7">Projekt jest własnością firmy</text>
<text x="300.7" y="247.5">RACKSYSTEM SPÓŁKA Z OGRANICZONĄ</text>
<text x="300.7" y="250.3">ODPOWIEDZIALNOŚCIĄ SP.K.</text>
<text x="300.7" y="253.1">I w żadnej części nie może być:</text>
<text x="300.7" y="256">kopiowany, udostępniany</text>
<text x="300.7" y="258.8">ani wykorzystywany jako</text>
<text x="300.7" y="261.6">dokumentacja przez firmy trzecie.</text>
</g>
<g font-size="2">
<text x="383.1" y="227.9">WYMIARY NIETOLEROWANE</text>
<text x="341" y="231.6">OSTRE</text>
<text x="359.5" y="228.9">NIE SKALUJ RYSUNKU</text>
<text x="383.1" y="230.4">WYKONAĆ WEDŁUG:</text>
<text x="341" y="234.1">KRAWĘDZIE</text>
<text x="341" y="236.6">STĘPIĆ</text>
<text x="339.9" y="245.4">WERSJA</text>
<text x="346.6" y="249.5">1</text>
<text x="340.5" y="257.7">2018-03-27</text>
<text x="340.7" y="253.8">DATA</text>
<text x="358.7" y="257.7">SKALA</text>
<text x="367" y="257.7">1:20</text>
<text x="373.9" y="253.8">WYKONAŁ:</text>
<text x="374.1" y="257.7">MASA ORIENTACYJNA:</text>
<text x="387.2" y="253.8">K. KASPERCZYK</text>
<text x="398.1" y="257.7">2.05</text>
<text x="339.7" y="262.3">NR RYSUNKU</text>
<text x="358.7" y="261.7">ARKUSZ 2</text>
<text x="374.1" y="261.7">ELEMENT:</text>
<text x="301" y="266.4">TYTUŁ:</text>
</g>
<text font-size="1.3" x="359" y="244">SYMBOL 2</text>
</svg>
